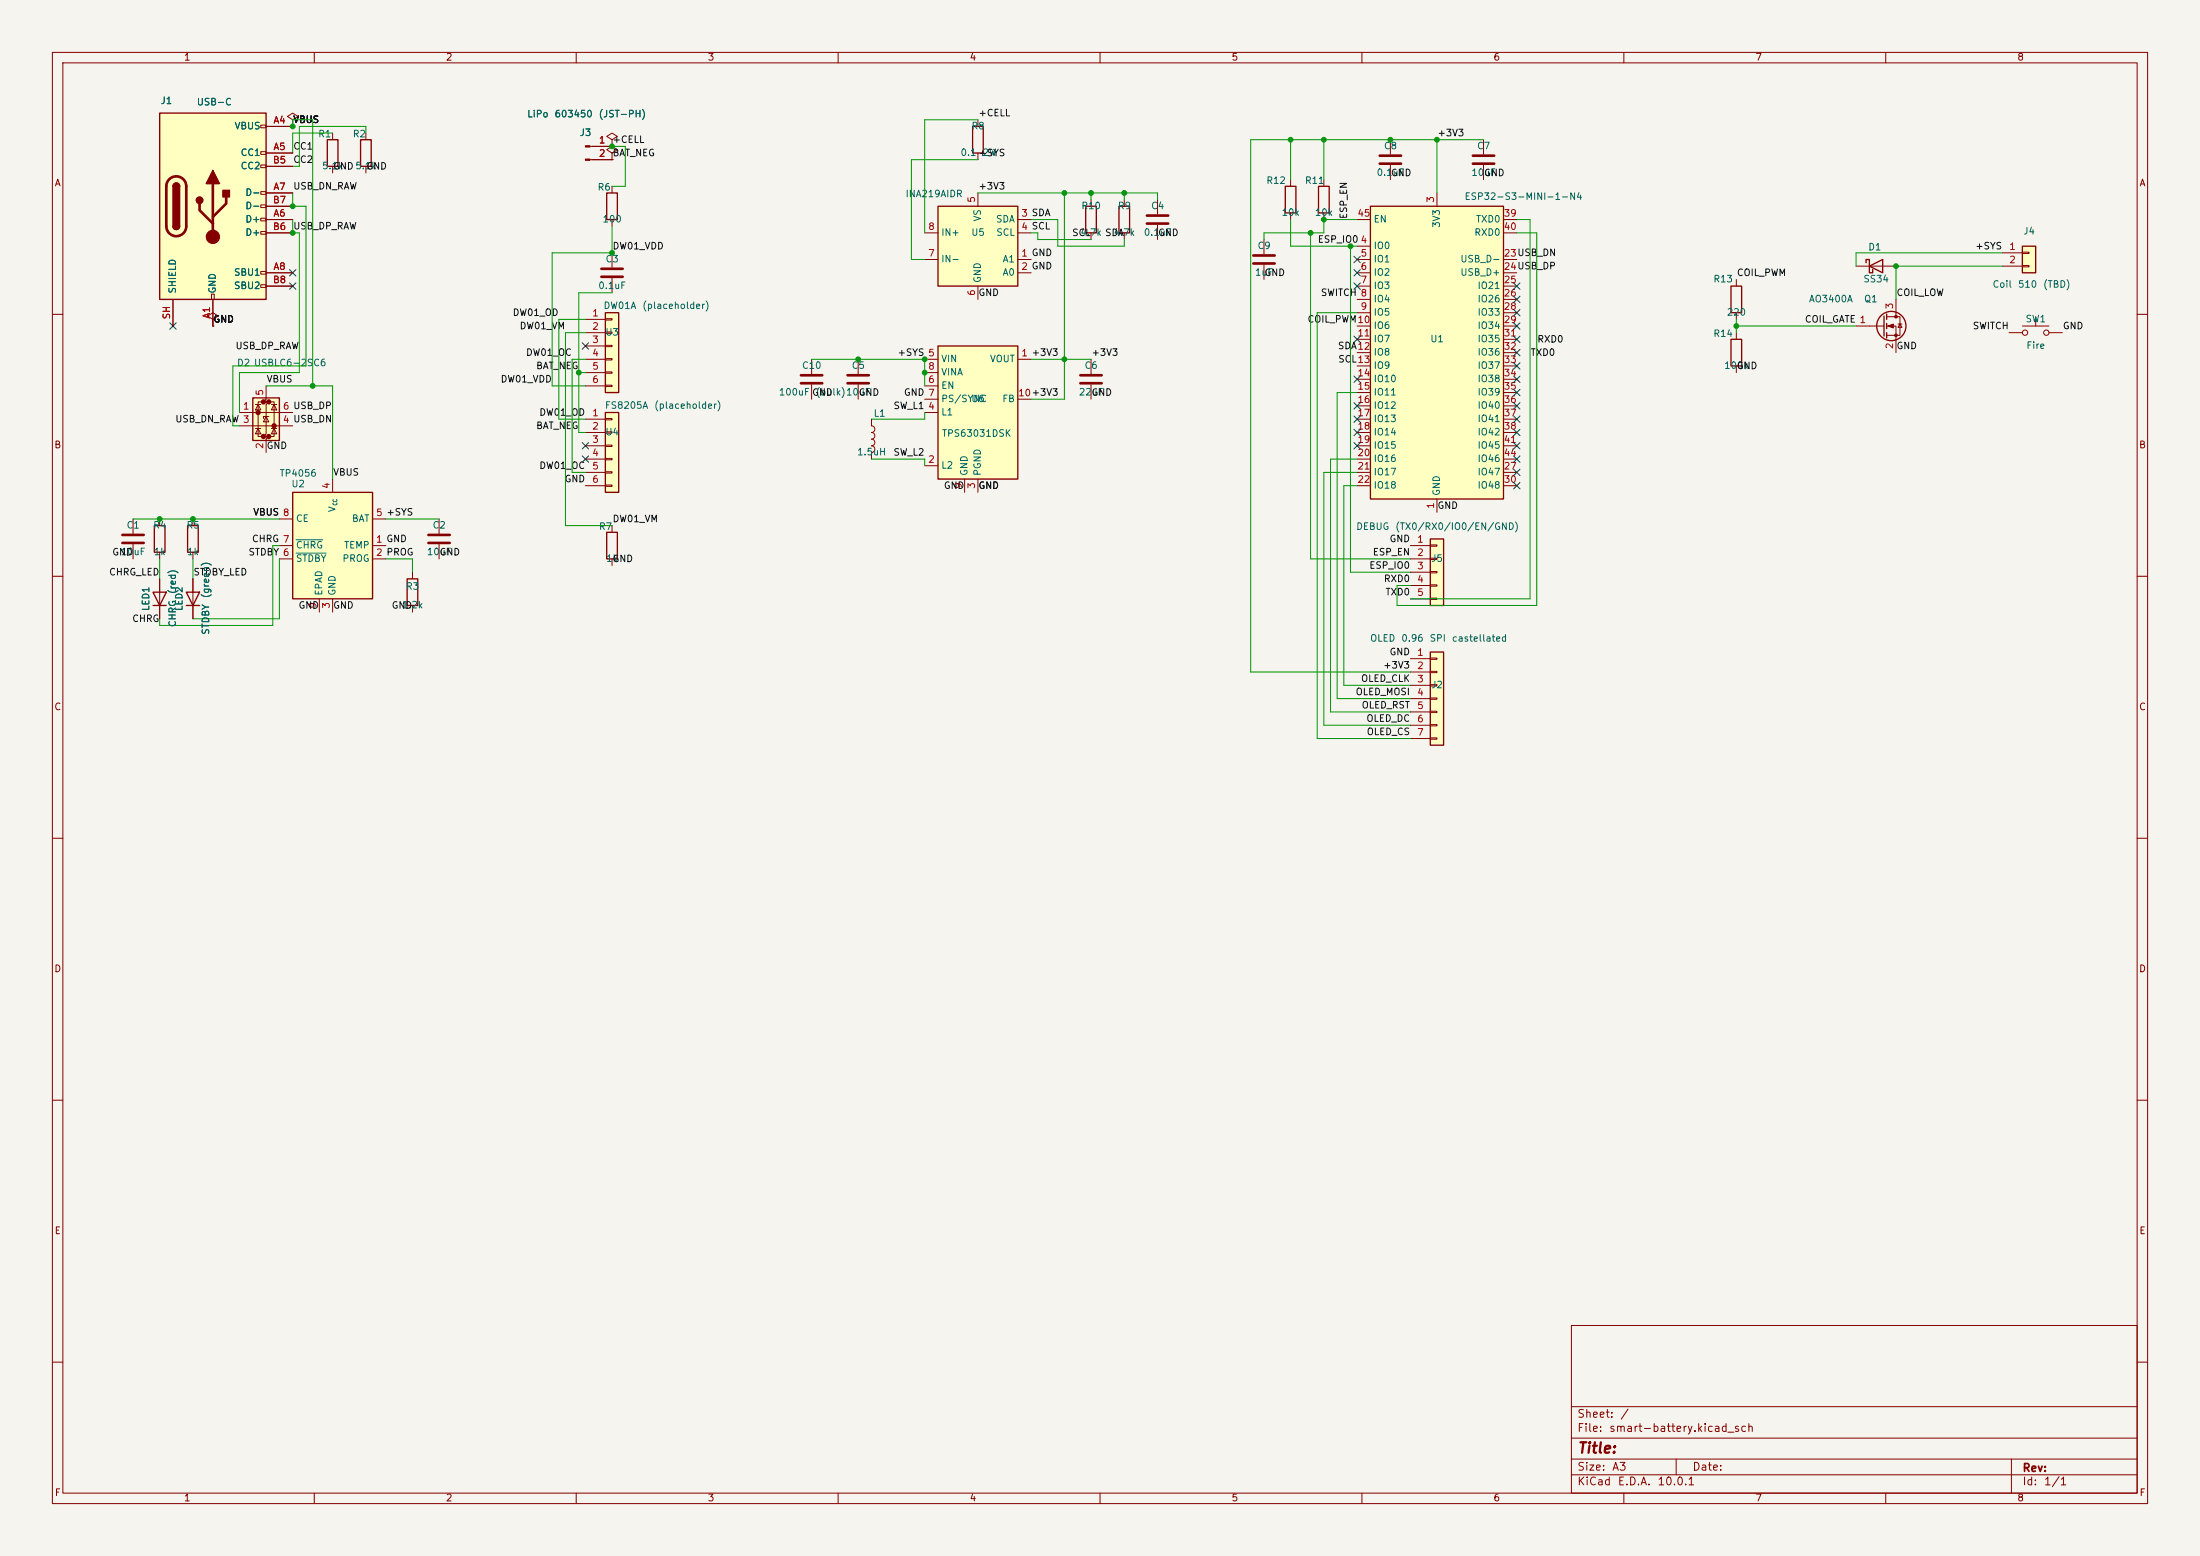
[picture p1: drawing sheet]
<svg xmlns="http://www.w3.org/2000/svg" width="420mm" height="297mm" viewBox="0 0 420 297" stroke-linecap="round" stroke-linejoin="round" font-family="sans-serif">
<path d="M0 0h420v297h-420z" fill="#f5f4ef" stroke="#f5f4ef" stroke-width=".19"/>
<g fill="none" stroke="#840000" stroke-width=".19">
<path d="M10 10h400v277h-400zM12 12h396v273h-396zM60 10v2M110 10v2M160 10v2M210 10v2M260 10v2M310 10v2M360 10v2M221 38.1v2.8M221 42.9v2.8M10 60h2"/>
<path d="M408 60h2M10 110h2M408 110h2M10 160h2M408 160h2M10 210h2M408 210h2M300 253h108v32h-108zM10 260h2M300 278.5h108M300 274.5h108M300 268.5h108"/>
<path d="M320 278.5v3M384 278.5v6.5M408 260h2M60 285v2M110 285v2M160 285v2M210 285v2M260 285v2M300 281.5h108M310 285v2M360 285v2"/>
</g>
<path d="M218.9 41.1h4.1M218.9 42.7h4.1" fill="none" stroke="#840000" stroke-width=".51"/>
<path d="M273 102.9h2.6v12.7h-2.6z" fill="#ffffc2"/>
<path d="M245.4 35.6h2v5h-2zM251.7 35.6h2v5h-2zM273 102.9h2.6v12.7h-2.6z" fill="none" stroke="#840000" stroke-width=".25"/>
<g fill="none" stroke="#840000" stroke-width=".19">
<path d="M246.4 34.3v1.3M252.7 34.3v1.3M241.3 45.7v2.8M241.3 50.5v2.8M246.4 40.6v1.3M252.7 40.6v1.3M269.2 104.1h3.8M269.2 106.7h3.8M269.2 109.2h3.8M269.2 111.8h3.8M269.2 114.3h3.8M273 104h1.3v.3h-1.3z"/>
<path d="M273 106.6h1.3v.2h-1.3zM273 109.1h1.3v.2h-1.3zM273 111.6h1.3v.3h-1.3zM273 114.2h1.3v.2h-1.3z"/>
</g>
<path d="M239.3 48.8h4M239.3 50.3h4" fill="none" stroke="#840000" stroke-width=".51"/>
<path d="M261.6 39.4h25.4v55.9h-25.4z" fill="#ffffc2"/>
<path d="M261.6 39.4h25.4v55.9h-25.4zM330.5 54.6h2v5.1h-2zM330.5 64.8h2v5.1h-2z" fill="none" stroke="#840000" stroke-width=".25"/>
<g fill="none" stroke="#840000" stroke-width=".19">
<path d="M265.4 26.7v2.8M265.4 31.5v2.8M274.3 36.8v2.6M283.2 26.7v2.8M283.2 31.5v2.8M259.1 47h2.5M259.1 49.5h2.5M259.1 52.1h2.5M259.1 54.6h2.5M259.1 57.2h2.5M259.1 59.7h2.5M259.1 41.9h2.5"/>
<path d="M287 49.5h2.6M287 52.1h2.6M287 54.6h2.6M287 57.2h2.6M287 59.7h2.6M287 41.9h2.6M287 44.5h2.6M331.5 53.3v1.3M331.5 59.7v1.3M259.1 62.2h2.5M259.1 64.8h2.5M259.1 67.3h2.5"/>
<path d="M259.1 69.9h2.5M259.1 72.4h2.5M259.1 74.9h2.5M259.1 77.5h2.5M287 62.2h2.6M287 64.8h2.6M287 67.3h2.6M287 69.9h2.6M287 72.4h2.6M287 74.9h2.6M287 77.5h2.6M331.5 63.5v1.3"/>
<path d="M331.5 69.9v1.2M259.1 80h2.5M259.1 82.6h2.5M259.1 85.1h2.5M259.1 87.6h2.5M259.1 90.2h2.5M259.1 92.7h2.5M274.3 95.3v2.5M287 80h2.6M287 82.6h2.6M287 85.1h2.6M287 87.6h2.6"/>
<path d="M287 90.2h2.6M287 92.7h2.6"/>
</g>
<path d="M263.4 29.7h4.1M263.4 31.2h4.1M281.2 29.7h4M281.2 31.2h4" fill="none" stroke="#840000" stroke-width=".51"/>
<path d="M386.1 47h2.5v5.1h-2.5z" fill="#ffffc2"/>
<g fill="none" stroke="#840000" stroke-width=".25">
<path d="M62.5 26.7h2v5.1h-2zM356.2 50.2v-.7h.7v2.6h.6v-.7M356.9 50.8l2.5-1.3v2.6zM360.2 59.9v1.1M386.1 47h2.5v5.1h-2.5zM359.7 60.3v3.8M360.2 61.7v1M360.2 63.5v1M29.2 113h2.5l-1.2 2.6zM29.2 115.6h2.5M29.5 100.3h2v5.1h-2zM35.6 113h2.5l-1.3 2.6z"/>
<path d="M35.6 115.6h2.5M35.8 100.3h2v5.1h-2z"/>
<circle cx="361.1" cy="62.2" r="2.79"/>
</g>
<g fill="none" stroke="#840000" stroke-width=".19">
<path d="M63.5 25.4v1.3M63.5 31.8v1.2M354.3 50.8h7.6M361.9 57.2v3.3M382.3 48.3h3.8M382.3 50.8h3.8M386.1 48.1h1.2v.3h-1.2zM386.1 50.7h1.2v.2h-1.2zM354.3 62.2h5.4M360.2 60.5h2.5v3.5h-2.5M360.2 62.2h1.7v5.1M362.3 61.8h.8"/>
<path d="M362.7 61.8l.4 .7h-.8zM383.5 63.5h2.6M386.1 62.2h5.1M388.6 60.5v1.7M391.2 63.5h2.5M25.4 99.1v2.8M30.5 99.1v1.2M36.8 99.1v1.2M25.4 103.9v2.8M30.5 105.4v1.3M30.5 110.5v7.6M36.8 105.4v1.3"/>
<path d="M36.8 110.5v7.6"/>
<circle cx="386.6" cy="63.5" r=".51"/>
<circle cx="390.7" cy="63.5" r=".51"/>
</g>
<g fill="#840000" stroke="#840000" stroke-width=".19">
<path d="M360.4 62.2l1-.4v.8z"/>
<circle cx="361.9" cy="60.5" r=".25"/>
<circle cx="361.9" cy="64" r=".25"/>
</g>
<path d="M23.4 102.1h4M23.4 103.6h4" fill="none" stroke="#840000" stroke-width=".51"/>
<path d="M48.3 75.9h5v8.2h-5z" fill="#ffffc2"/>
<g fill="#840000" stroke="#840000" stroke-width=".51">
<circle cx="49.3" cy="78.7" r=".25"/>
<circle cx="50.3" cy="76.7" r=".25"/>
<circle cx="50.3" cy="83.3" r=".25"/>
<circle cx="51.3" cy="76.7" r=".25"/>
<circle cx="51.3" cy="83.3" r=".25"/>
<circle cx="52.3" cy="81.3" r=".25"/>
</g>
<g fill="none" stroke="#840000" stroke-width=".19">
<path d="M69.8 25.4v1.3M69.8 31.8v1.2M45.7 78.7h10.2M48.8 77.2h1M49.3 77.2l.5 1h-1zM50.3 76.7h-1v6.6h1M50.8 73.7v2.5l-.5 .5h1l-.5 .5v5.6l-.5 .5h1l-.5 .5v2.6M50.8 79.5l.5 1h-1zM51.3 79.5h-1v.4M51.3 76.7h1v6.6h-1M51.8 77.2h1M52.3 77.2l.5 1h-1z"/>
<path d="M45.7 81.3h10.2M48.8 81.8h1M49.3 81.8l.5 1h-1zM51.8 81.8h1M52.3 81.8l.5 1h-1z"/>
</g>
<path d="M68.8 26.7h2.1v5.1h-2.1zM48.3 75.9h5v8.2h-5z" fill="none" stroke="#840000" stroke-width=".25"/>
<path d="M273 124.5h2.6v17.7h-2.6z" fill="#ffffc2"/>
<path d="M273 124.5h2.6v17.7h-2.6z" fill="none" stroke="#840000" stroke-width=".25"/>
<g fill="none" stroke="#840000" stroke-width=".19">
<path d="M55.9 22.9l1-.7-1-.6-1 .6 1 .7v1.2M55.9 24.1h.1M40.6 61l1.1-.7-1.1-.6-1 .6 1 .7v1.2M40.6 62.2h.1M269.2 125.7h3.8M269.2 128.3h3.8M269.2 130.8h3.8M269.2 133.4h3.8M269.2 135.9h3.8M269.2 138.4h3.8M273 125.6h1.3v.3h-1.3zM273 128.1h1.3v.3h-1.3z"/>
<path d="M273 130.7h1.3v.2h-1.3zM273 133.2h1.3v.3h-1.3zM273 135.8h1.3v.2h-1.3zM273 138.3h1.3v.3h-1.3zM269.2 141h3.8M273 140.8h1.3v.3h-1.3z"/>
</g>
<path d="M55.9 94h15.2v20.3h-15.2z" fill="#ffffc2"/>
<path d="M55.9 94h15.2v20.3h-15.2zM77.7 110.5h2.1v5.1h-2.1z" fill="none" stroke="#840000" stroke-width=".25"/>
<path d="M53.3 99.1h2.6M63.5 91.4v2.6M71.1 99.1h2.6M53.3 104.1h2.6M53.3 106.7h2.6M61 114.3v2.5M63.5 114.3v2.5M71.1 104.1h2.6M71.1 106.7h2.6M78.7 109.2v1.3M78.7 115.6v1.2" fill="none" stroke="#840000" stroke-width=".19"/>
<path d="M56.5 105.6h5.8M56.5 103h5.1" fill="none" stroke="#006464" stroke-width=".19"/>
<path d="M30.5 21.6h20.3v35.6h-20.3z" fill="#ffffc2"/>
<g fill="none" stroke="#840000" stroke-width=".19">
<path d="M49.8 23.9h1v.5h-1zM49.8 29h1v.5h-1zM49.8 31.5h1v.5h-1zM49.8 36.6h1v.5h-1zM49.8 39.1h1v.5h-1zM50.8 24.1h5.1M50.8 29.2h5.1M50.8 36.8h5.1M50.8 31.8h5.1M50.8 39.4h5.1M33 57.2v5M40.4 56.1h.5v1.1h-.5z"/>
<path d="M40.6 57.2v5M49.8 41.7h1v.5h-1zM49.8 44.2h1v.5h-1zM49.8 51.8h1v.5h-1zM49.8 54.4h1v.5h-1zM50.8 41.9h5.1M50.8 52.1h5.1M50.8 44.5h5.1M50.8 54.6h5.1M154.9 68.6v2.8M154.9 73.4v2.8"/>
</g>
<path d="M30.5 21.6h20.3v35.6h-20.3zM33 35.6a.64 .64 0 0 1 .7-.7 .64 .64 0 0 1 .6 .7M33 43.2a.64 .64 0 0 0 .7 .6 .64 .64 0 0 0 .6-.6" fill="none" stroke="#840000" stroke-width=".25"/>
<path d="M32.3 34.2a1.9 1.9 0 0 1 2.1-.4 1.9 1.9 0 0 1 1.2 1.8v7.6a1.91 1.91 0 0 1-1.9 1.9 1.91 1.91 0 0 1-2-1.9l.1-7.8 .1-.6zM38.1 38.9v1.2l2.5 2.6M40.6 35.1v10.1M43.2 37.6v1.3l-2.6 2.5M152.9 71.6h4.1M152.9 73.2h4.1" fill="none" stroke="#840000" stroke-width=".51"/>
<g fill="#840000" stroke="#840000" stroke-width=".25">
<path d="M33 35.6h1.3v7.6h-1.3z"/>
<path d="M33.2 35.1a.64 .64 0 0 1 .7-.1 .64 .64 0 0 1 .4 .6h-1.3z"/>
<path d="M33 43.2h1.3a.64 .64 0 0 1-.6 .6 .64 .64 0 0 1-.7-.6z"/>
<path d="M40.6 32.5l1.3 2.6h-2.5z"/>
<path d="M42.5 36.3h1.3v1.3h-1.3z"/>
<circle cx="38.1" cy="38.2" r=".63"/>
</g>
<circle cx="40.6" cy="45.2" r="1.27" fill="#840000" stroke="#840000" stroke-width=".19"/>
<path d="M179.1 66h15.2v25.4h-15.2z" fill="#ffffc2"/>
<path d="M179.1 66h15.2v25.4h-15.2zM115.8 101.6h2.1v5.1h-2.1z" fill="none" stroke="#840000" stroke-width=".25"/>
<g fill="none" stroke="#840000" stroke-width=".19">
<path d="M163.8 68.6v2.8M163.8 73.4v2.8M176.5 68.6h2.6M176.5 78.7h2.6M176.5 73.7h2.6M176.5 76.2h2.6M176.5 71.1h2.6M194.3 68.6h2.5M194.3 76.2h2.5M208.3 68.6v2.8M208.3 73.4v2.8M83.8 99.1v2.8"/>
<path d="M166.4 80v1.3a.64 .64 0 0 1 .6 .6 .64 .64 0 0 1-.6 .7 .64 .64 0 0 1 .6 .6 .64 .64 0 0 1-.6 .6 .64 .64 0 0 1 .6 .7 .64 .64 0 0 1-.6 .6 .64 .64 0 0 1 .6 .6 .64 .64 0 0 1-.6 .7M166.4 86.4v1.2M176.5 88.9h2.6M184.1 91.4v2.6M186.7 91.4v2.6M83.8 103.9v2.8M116.8 100.3v1.3M116.8 106.7v1.3"/>
</g>
<path d="M161.8 71.6h4.1M161.8 73.2h4.1M206.2 71.6h4.1M206.2 73.2h4.1M81.8 102.1h4.1M81.8 103.6h4.1" fill="none" stroke="#840000" stroke-width=".51"/>
<path d="M115.6 78.7h2.5v15.3h-2.5z" fill="#ffffc2"/>
<path d="M115.6 78.7h2.5v15.3h-2.5z" fill="none" stroke="#840000" stroke-width=".25"/>
<path d="M115.6 79.9h1.2v.2h-1.2zM111.8 80h3.8M111.8 82.6h3.8M111.8 85.1h3.8M111.8 87.6h3.8M111.8 90.2h3.8M111.8 92.7h3.8M115.6 82.4h1.2v.3h-1.2zM115.6 85h1.2v.2h-1.2zM115.6 87.5h1.2v.3h-1.2zM115.6 90h1.2v.3h-1.2zM115.6 92.6h1.2v.2h-1.2z" fill="none" stroke="#840000" stroke-width=".19"/>
<path d="M179.1 39.4h15.2v15.2h-15.2z" fill="#ffffc2"/>
<path d="M179.1 39.4h15.2v15.2h-15.2z" fill="none" stroke="#840000" stroke-width=".25"/>
<g fill="none" stroke="#840000" stroke-width=".19">
<path d="M112.6 27.9h4.2M112.6 30.5h4.2M116.8 29.2l1.1-.6-1.1-.7-1 .7 1 .6v1.3M116.8 30.5h.1M116.8 26.7l1.1-.7-1.1-.6-1 .6 1 .7v1.2M116.8 27.9h.1M186.7 36.8v2.6M116.8 48.3v2.8M116.8 53.1v2.8M176.5 49.5h2.6M176.5 44.5h2.6M186.7 54.6v2.6"/>
<path d="M194.3 49.5h2.5M194.3 52.1h2.5M194.3 41.9h2.5M194.3 44.5h2.5"/>
</g>
<g fill="#840000" stroke="#840000" stroke-width=".19">
<path d="M111.8 27.8h.8v.3h-.8z"/>
<path d="M111.8 30.4h.8v.2h-.8z"/>
</g>
<path d="M114.8 51.3h4.1M114.8 52.8h4.1" fill="none" stroke="#840000" stroke-width=".51"/>
<path d="M115.6 59.7h2.5v15.2h-2.5z" fill="#ffffc2"/>
<path d="M115.8 36.8h2.1v5.1h-2.1zM185.7 24.1h2v5.1h-2zM207.3 39.4h2v5.1h-2zM213.6 39.4h2v5.1h-2zM115.6 59.7h2.5v15.2h-2.5z" fill="none" stroke="#840000" stroke-width=".25"/>
<g fill="none" stroke="#840000" stroke-width=".19">
<path d="M50.8 24.1h5.1M50.8 29.2h5.1M50.8 36.8h5.1M50.8 31.8h5.1M50.8 39.4h5.1M55.9 24.1h.1M113 27.9h3.8M113 30.5h3.8M116.8 27.9h.1M116.8 30.5h.1M116.8 35.6v1.2M186.7 22.9v1.2"/>
<path d="M186.7 29.2v1.3M208.3 38.1v1.3M214.6 38.1v1.3M33 57.2v5M40.6 57.2v5M50.8 41.9h5.1M50.8 52.1h5.1M50.8 44.5h5.1M50.8 54.6h5.1M116.8 41.9v1.3M208.3 44.5v1.2M214.6 44.5v1.2"/>
<path d="M40.6 62.2h.1M111.8 61h3.8M111.8 63.5h3.8M111.8 66h3.8M111.8 68.6h3.8M111.8 71.1h3.8M111.8 73.7h3.8M115.6 60.8h1.2v.3h-1.2zM115.6 63.4h1.2v.2h-1.2zM115.6 65.9h1.2v.3h-1.2zM115.6 68.5h1.2v.2h-1.2zM115.6 71h1.2v.2h-1.2z"/>
<path d="M115.6 73.5h1.2v.3h-1.2zM30.5 110.5v2.5M30.5 115.6v2.5M36.8 110.5v2.5M36.8 115.6v2.5"/>
</g>
<g fill="none" stroke="#009600" stroke-width=".19">
<path d="M55.9 24.1v-1.2h3.8v50.8M55.9 36.8v2.6h2.5v30.5h-14v11.4h1.3M63.5 25.4h-7.6v3.8M69.8 25.4v-1.3h-12.7v7.7h-1.2M116.8 27.9h2.6v7.7h-2.6M186.7 22.9h-10.2v21.6M186.7 36.8h34.3v1.3M186.7 30.5h-12.7v19h2.5M203.2 36.8v39.4h-6.4M208.3 36.8v1.3M214.6 36.8v1.3M246.4 26.7v7.6"/>
<path d="M252.7 26.7v7.6M274.3 26.7v10.1M283.2 26.7h-44.4v101.6h30.4M55.9 41.9v2.6h1.2v26.6h-11.4v7.6M116.8 43.2v5.1h-11.4v25.4h6.4M116.8 55.9h-6.3v26.7h1.3M196.8 44.5h1.3v1.2h10.2M196.8 41.9h5.1v5.1h12.7v-1.3M246.4 41.9v5.1h12.7M250.2 44.5v62.2h19M257.8 47v62.2h11.4M259.1 41.9h-6.4v2.6h-11.4v1.2"/>
<path d="M259.1 59.7h-7.6v81.3h17.7M289.6 44.5h3.8v71.1h-26.7v-3.8h2.5M289.6 41.9h2.5v72.4h-22.9M382.3 48.3h-28v2.5M382.3 50.8h-20.4v6.4M50.8 73.7h12.7v17.7M110.5 71.1h1.3M111.8 68.6h-2.6v21.6h2.6M111.8 61h-5.1v19h5.1M111.8 63.5h-3.9v36.8h8.9M154.9 68.6h21.6v5.1M176.5 78.7v1.3h-10.1"/>
<path d="M196.8 68.6h11.5M259.1 74.9h-3.8v58.5h13.9M331.5 62.2h22.8M331.5 61v2.5M25.4 99.1h27.9M73.7 99.1h10.1M166.4 87.6h10.1v1.3M259.1 87.6h-5.1v48.3h15.2M259.1 90.2h-6.4v48.2h16.5M259.1 92.7h-2.6v38.1h12.7M30.5 106.7v3.8M36.8 106.7v3.8"/>
<path d="M53.3 104.1h-1.2v15.3h-21.6v-1.3M53.3 106.7v11.4h-16.5M73.7 106.7h5v2.5"/>
</g>
<g fill="none" stroke="#000084" stroke-width=".19">
<path d="M55.3 51.5l1.2 1.2M55.3 54l1.2 1.2M56.5 51.5l-1.2 1.2M56.5 54l-1.2 1.2M258.5 54l1.2 1.2M258.5 51.5l1.2 1.2M258.5 48.9l1.2 1.2M259.7 54l-1.2 1.2M259.7 51.5l-1.2 1.2M259.7 48.9l-1.2 1.2M289 54l1.2 1.2M289 56.5l1.2 1.3"/>
<path d="M289 59.1l1.2 1.2M290.2 54l-1.2 1.2M290.2 56.5l-1.2 1.3M290.2 59.1l-1.2 1.2M32.4 61.6l1.2 1.2M33.6 61.6l-1.2 1.2M111.2 65.4l1.2 1.2M112.4 65.4l-1.2 1.2M258.5 76.9l1.2 1.2M258.5 79.4l1.2 1.2M258.5 71.8l1.2 1.2M258.5 64.2l1.2 1.2"/>
<path d="M259.7 76.9l-1.2 1.2M259.7 79.4l-1.2 1.2M259.7 71.8l-1.2 1.2M259.7 64.2l-1.2 1.2M289 69.2l1.2 1.3M289 61.6l1.2 1.2M289 71.8l1.2 1.2M289 79.4l1.2 1.2M289 64.2l1.2 1.2M289 66.7l1.2 1.2M289 74.3l1.2 1.2M289 76.9l1.2 1.2"/>
<path d="M290.2 69.2l-1.2 1.3M290.2 61.6l-1.2 1.2M290.2 71.8l-1.2 1.2M290.2 79.4l-1.2 1.2M290.2 64.2l-1.2 1.2M290.2 66.7l-1.2 1.2M290.2 74.3l-1.2 1.2M290.2 76.9l-1.2 1.2M111.2 84.5l1.2 1.2M111.2 87l1.2 1.2M112.4 84.5l-1.2 1.2M112.4 87l-1.2 1.2"/>
<path d="M258.5 81.9l1.2 1.3M258.5 84.5l1.2 1.2M259.7 81.9l-1.2 1.3M259.7 84.5l-1.2 1.2M289 87l1.2 1.2M289 89.6l1.2 1.2M289 84.5l1.2 1.2M289 92.1l1.2 1.2M289 81.9l1.2 1.3M290.2 87l-1.2 1.2M290.2 89.6l-1.2 1.2M290.2 84.5l-1.2 1.2"/>
<path d="M290.2 92.1l-1.2 1.2M290.2 81.9l-1.2 1.3"/>
</g>
<g fill="#009600" stroke="#009600" stroke-width=".19">
<circle cx="59.7" cy="73.7" r=".46"/>
<circle cx="203.2" cy="36.8" r=".46"/>
<circle cx="214.6" cy="36.8" r=".46"/>
<circle cx="208.3" cy="36.8" r=".46"/>
<circle cx="176.5" cy="68.6" r=".46"/>
<circle cx="110.5" cy="71.1" r=".46"/>
<circle cx="116.8" cy="48.3" r=".46"/>
<circle cx="116.8" cy="27.9" r=".46"/>
<circle cx="203.2" cy="68.6" r=".46"/>
<circle cx="176.5" cy="71.1" r=".46"/>
<circle cx="163.8" cy="68.6" r=".46"/>
<circle cx="55.9" cy="39.4" r=".46"/>
<circle cx="55.9" cy="24.1" r=".46"/>
<circle cx="55.9" cy="44.5" r=".46"/>
<circle cx="36.8" cy="99.1" r=".46"/>
<circle cx="30.5" cy="99.1" r=".46"/>
<circle cx="274.3" cy="26.7" r=".46"/>
<circle cx="265.4" cy="26.7" r=".46"/>
<circle cx="361.9" cy="50.8" r=".46"/>
<circle cx="331.5" cy="62.2" r=".46"/>
<circle cx="252.7" cy="41.9" r=".46"/>
<circle cx="252.7" cy="26.7" r=".46"/>
<circle cx="250.2" cy="44.5" r=".46"/>
<circle cx="257.8" cy="47" r=".46"/>
<circle cx="246.4" cy="26.7" r=".46"/>
</g>
<text font-size="2" fill="#840000" x="301" y="277.9">Title:</text>
<g font-size="1.5" fill="#840000">
<text x="301" y="273.7">File:</text>
<text x="301" y="271">Sheet:</text>
<text x="307.1" y="273.7">smart-battery.kicad_sch</text>
<text x="309.2" y="271">/</text>
<text x="301" y="281.1">Size:</text>
<text x="307.6" y="281.1">A3</text>
<text x="323" y="281.1">Date:</text>
<text x="386" y="281.3">Rev:</text>
<text x="301" y="283.9">KiCad</text>
<text x="308.7" y="283.9">E.D.A.</text>
<text x="316.3" y="283.9">10.0.1</text>
<text x="386" y="283.9">Id:</text>
<text x="390.1" y="283.9">1/1</text>
</g>
<g font-size="1.3" fill="#840000">
<text x="35" y="11.9">1</text>
<text x="85" y="11.9">2</text>
<text x="135" y="11.9">3</text>
<text x="185" y="11.9">4</text>
<text x="235" y="11.9">5</text>
<text x="285" y="11.9">6</text>
<text x="335" y="11.9">7</text>
<text x="385" y="11.9">8</text>
<text x="10.3" y="35.9">A</text>
<text x="408.3" y="35.9">A</text>
<text x="10.3" y="85.9">B</text>
<text x="408.2" y="85.9">B</text>
<text x="10.3" y="135.9">C</text>
<text x="408.2" y="135.9">C</text>
<text x="10.3" y="185.9">D</text>
<text x="408.2" y="185.9">D</text>
<text x="10.3" y="235.9">E</text>
<text x="408.3" y="235.9">E</text>
<text x="10.3" y="285.9">F</text>
<text x="35" y="286.9">1</text>
<text x="85" y="286.9">2</text>
<text x="135" y="286.9">3</text>
<text x="185" y="286.9">4</text>
<text x="235" y="286.9">5</text>
<text x="285" y="286.9">6</text>
<text x="335" y="286.9">7</text>
<text x="385" y="286.9">8</text>
<text x="408.3" y="285.9">F</text>
</g>
<g font-size="1.3" fill="#006464">
<text x="30.6" y="20.2">J1</text>
<text x="37.5" y="20.4">USB-C</text>
<text x="100.5" y="22.7">LiPo</text>
<text x="105.8" y="22.7">603450</text>
<text x="114.2" y="22.7">(JST-PH)</text>
<text x="44.7" y="25">VBUS</text>
<text x="60.6" y="26.5">R1</text>
<text x="67.2" y="26.5">R2</text>
<text x="110.6" y="26.3">J3</text>
<text x="185.3" y="25">R8</text>
<text x="264.1" y="28.8">C8</text>
<text x="281.9" y="28.8">C7</text>
<text x="45.8" y="30.1">CC1</text>
<text x="45.8" y="32.6">CC2</text>
<text x="61.4" y="32.6">5.1k</text>
<text x="183.3" y="30.1">0.1+SYS</text>
<text x="187.5" y="30.1">2W</text>
<text x="241.6" y="35.4">R12</text>
<text x="249" y="35.4">R11</text>
<text x="262.7" y="33.9">0.1uF</text>
<text x="280.8" y="33.9">10uF</text>
<text x="46.7" y="37.7">D-</text>
<text x="46.7" y="40.2">D-</text>
<text x="114" y="36.7">R6</text>
<text x="172.8" y="37.9">INA219AIDR</text>
<text x="206.3" y="40.2">R10</text>
<text x="213.3" y="40.2">R9</text>
<text x="219.6" y="40.2">C4</text>
<text x="244.6" y="41.5">10k</text>
<text x="250.9" y="41.5">10k</text>
<text x="279.5" y="38.5">ESP32-S3-MINI-1-N4</text>
<text x="46.7" y="42.8">D+</text>
<text x="46.7" y="45.3">D+</text>
<text x="114.9" y="42.8">100</text>
<text x="179.6" y="45.3">IN+</text>
<text x="185.3" y="45.3">U5</text>
<text x="187.6" y="42.4" transform="rotate(-90 187.6 42.4)">VS</text>
<text x="190" y="42.8">SDA</text>
<text x="190.1" y="45.3">SCL</text>
<text x="206.2" y="45.3">4.7k SDA</text>
<text x="212.5" y="45.3">4.7k</text>
<text x="218.2" y="45.3">0.1uF</text>
<text x="240" y="47.9">C9</text>
<text x="262.1" y="47.9">IO0</text>
<text x="262.1" y="42.8">EN</text>
<text x="275.2" y="43.6" transform="rotate(-90 275.2 43.6)">3V3</text>
<text x="281.3" y="45.3">RXD0</text>
<text x="281.7" y="42.8">TXD0</text>
<text x="386.2" y="45.1">J4</text>
<text x="44.6" y="52.9">SBU1</text>
<text x="115.5" y="50.4">C3</text>
<text x="179.6" y="50.4">IN-</text>
<text x="191.3" y="50.4">A1</text>
<text x="191.3" y="52.9">A0</text>
<text x="239.5" y="52.9">1uF</text>
<text x="262.1" y="50.4">IO1</text>
<text x="262.1" y="52.9">IO2</text>
<text x="278.7" y="50.4">USB_D-</text>
<text x="278.7" y="52.9">USB_D+</text>
<text x="356.5" y="48.1">D1</text>
<text x="33.9" y="56.1" transform="rotate(-90 33.9 56.1)">SHIELD</text>
<text x="41.5" y="56.1" transform="rotate(-90 41.5 56.1)">GND</text>
<text x="44.6" y="55.5">SBU2</text>
<text x="114.1" y="55.5">0.1uF</text>
<text x="115.1" y="59.3">DW01A</text>
<text x="122.5" y="59.3">(placeholder)</text>
<text x="187.6" y="54.1" transform="rotate(-90 187.6 54.1)">GND</text>
<text x="262.1" y="55.5">IO3</text>
<text x="262.1" y="58">IO4</text>
<text x="282" y="55.5">IO21</text>
<text x="282" y="58">IO26</text>
<text x="327" y="54.2">R13</text>
<text x="345.2" y="58">AO3400A</text>
<text x="355.6" y="54.2">SS34</text>
<text x="355.8" y="58">Q1</text>
<text x="380.3" y="55.2">Coil</text>
<text x="385.1" y="55.2">510</text>
<text x="389.9" y="55.2">(TBD)</text>
<text x="115.5" y="64.4">U3</text>
<text x="262.1" y="60.6">IO5</text>
<text x="262.1" y="63.1">IO6</text>
<text x="262.1" y="65.6">IO7</text>
<text x="272.9" y="65.6">U1</text>
<text x="282" y="60.6">IO33</text>
<text x="282" y="63.1">IO34</text>
<text x="282" y="65.6">IO35</text>
<text x="327" y="64.6">R14</text>
<text x="329.6" y="60.6">220</text>
<text x="386.6" y="61.8">SW1</text>
<text x="45.1" y="70.2">D2 USBLC6-2SC6</text>
<text x="153" y="70.7">C10</text>
<text x="162.5" y="70.7">C5</text>
<text x="179.6" y="69.4">VIN</text>
<text x="179.6" y="72">VINA</text>
<text x="188.9" y="69.4">VOUT</text>
<text x="206.9" y="70.7">C6</text>
<text x="262.1" y="68.2">IO8</text>
<text x="262.1" y="70.7">IO9</text>
<text x="282" y="68.2">IO36</text>
<text x="282" y="70.7">IO37</text>
<text x="329" y="70.7">100k</text>
<text x="386.7" y="66.9">Fire</text>
<text x="148.6" y="75.8">100uF GND</text>
<text x="155.6" y="75.8">(bulk)10uF</text>
<text x="179.6" y="74.5">EN</text>
<text x="179.6" y="77.1">PS/SYNC</text>
<text x="185.3" y="77.1">U6</text>
<text x="191.2" y="77.1">FB</text>
<text x="205.9" y="75.8">22uF</text>
<text x="262.1" y="73.3">IO10</text>
<text x="262.1" y="75.8">IO11</text>
<text x="282" y="73.3">IO38</text>
<text x="282" y="75.8">IO39</text>
<text x="115.4" y="78.3">FS8205A</text>
<text x="115.5" y="83.4">U4</text>
<text x="124.8" y="78.3">(placeholder)</text>
<text x="166.7" y="79.9">L1</text>
<text x="179.6" y="79.6">L1</text>
<text x="179.7" y="83.7">TPS63031DSK</text>
<text x="262.1" y="78.3">IO12</text>
<text x="262.1" y="80.9">IO13</text>
<text x="262.1" y="83.4">IO14</text>
<text x="282" y="78.3">IO40</text>
<text x="282" y="80.9">IO41</text>
<text x="282" y="83.4">IO42</text>
<text x="163.5" y="87.2">1.5uH</text>
<text x="179.6" y="89.8">L2</text>
<text x="262.1" y="86">IO15</text>
<text x="262.1" y="88.5">IO16</text>
<text x="282" y="86">IO45</text>
<text x="282" y="88.5">IO46</text>
<text x="53.3" y="91.3">TP4056</text>
<text x="55.5" y="93.3">U2</text>
<text x="185" y="90.9" transform="rotate(-90 185 90.9)">GND</text>
<text x="187.6" y="90.9" transform="rotate(-90 187.6 90.9)">PGND</text>
<text x="262.1" y="91">IO17</text>
<text x="262.1" y="93.6">IO18</text>
<text x="275.2" y="94.7" transform="rotate(-90 275.2 94.7)">GND</text>
<text x="282" y="91">IO47</text>
<text x="282" y="93.6">IO48</text>
<text x="24.1" y="101.2">C1</text>
<text x="29.1" y="101.2">R4</text>
<text x="35.5" y="101.2">R5</text>
<text x="56.4" y="99.9">CE</text>
<text x="64.4" y="97.9" transform="rotate(-90 64.4 97.9)">V</text>
<text x="67.1" y="99.9">BAT</text>
<text x="82.5" y="101.2">C2</text>
<text x="114.2" y="101.4">R7</text>
<text x="258.8" y="101.4">DEBUG</text>
<text x="266.3" y="101.4">(TX0/RX0/IO0/EN/GND)</text>
<text x="23" y="106.3">10uF</text>
<text x="29.3" y="106.3">1k</text>
<text x="35.6" y="106.3">1k</text>
<text x="56.4" y="107.5">STDBY</text>
<text x="56.4" y="105">CHRG</text>
<text x="65.3" y="107.5">PROG</text>
<text x="65.6" y="105">TEMP</text>
<text x="81.4" y="106.3">10uF</text>
<text x="115.6" y="107.5">1k</text>
<text x="273.1" y="107.5">J5</text>
<text x="33.9" y="113.5" transform="rotate(-90 33.9 113.5)">(red)</text>
<text x="61.8" y="113.8" transform="rotate(-90 61.8 113.8)">EPAD</text>
<text x="64.4" y="113.8" transform="rotate(-90 64.4 113.8)">GND</text>
<text x="77.4" y="112.9">R3</text>
<text x="28.8" y="116.7" transform="rotate(-90 28.8 116.7)">LED1</text>
<text x="33.9" y="119.8" transform="rotate(-90 33.9 119.8)">CHRG</text>
<text x="35.2" y="116.7" transform="rotate(-90 35.2 116.7)">LED2</text>
<text x="40.2" y="114.3" transform="rotate(-90 40.2 114.3)">(green)</text>
<text x="76.6" y="116.4">1.2k</text>
<text x="40.2" y="121.3" transform="rotate(-90 40.2 121.3)">STDBY</text>
<text x="261.5" y="122.8">OLED</text>
<text x="267.4" y="122.8">0.96</text>
<text x="272.8" y="122.8">SPI</text>
<text x="277.1" y="122.8">castellated</text>
<text x="273.1" y="131.7">J2</text>
</g>
<g font-size="1.3" fill="#a90000">
<text x="52.1" y="23.9">A4</text>
<text x="52.1" y="29">A5</text>
<text x="114.2" y="27.7">1</text>
<text x="52" y="31.5">B5</text>
<text x="114.2" y="30.2">2</text>
<text x="52" y="39.1">B7</text>
<text x="52.1" y="41.7">A6</text>
<text x="52.1" y="36.6">A7</text>
<text x="186.4" y="38.8" transform="rotate(-90 186.4 38.8)">5</text>
<text x="194.9" y="41.7">3 SDA</text>
<text x="259" y="41.7">45</text>
<text x="274.1" y="38.8" transform="rotate(-90 274.1 38.8)">3</text>
<text x="287" y="41.7">39</text>
<text x="52" y="44.2">B6</text>
<text x="177.1" y="44.2">8</text>
<text x="194.9" y="44.2">4 SCL</text>
<text x="259.6" y="46.7">4</text>
<text x="287" y="44.2">40</text>
<text x="52.1" y="51.8">A8</text>
<text x="177.1" y="49.3">7</text>
<text x="194.9" y="49.3">1 GND</text>
<text x="194.9" y="51.8">2 GND</text>
<text x="259.6" y="49.3">5</text>
<text x="259.6" y="51.8">6</text>
<text x="287" y="49.3">23USB_DN</text>
<text x="287" y="51.8">24USB_DP</text>
<text x="383.5" y="48">1</text>
<text x="383.5" y="50.5">2</text>
<text x="52" y="54.4">B8</text>
<text x="186.4" y="56.6" transform="rotate(-90 186.4 56.6)">6</text>
<text x="259.6" y="54.4">7</text>
<text x="259.6" y="59.4">9</text>
<text x="287" y="54.4">25</text>
<text x="287" y="56.9">26</text>
<text x="287" y="59.4">28</text>
<text x="361.7" y="59.1" transform="rotate(-90 361.7 59.1)">3</text>
<text x="32.8" y="61.1" transform="rotate(-90 32.8 61.1)">SH</text>
<text x="40.4" y="60.9" transform="rotate(-90 40.4 60.9)">A1</text>
<text x="113" y="60.7">1</text>
<text x="113" y="63.2">2</text>
<text x="113" y="65.8">3</text>
<text x="259" y="64.5">11</text>
<text x="287" y="62">29</text>
<text x="287" y="64.5">31</text>
<text x="113" y="68.3">4</text>
<text x="113" y="70.9">5</text>
<text x="177.1" y="70.9">8</text>
<text x="194.9" y="68.3">1 +3V3</text>
<text x="287" y="67.1">32</text>
<text x="287" y="69.6">33</text>
<text x="361.7" y="66.7" transform="rotate(-90 361.7 66.7)">2</text>
<text x="50.5" y="75.6" transform="rotate(-90 50.5 75.6)">5</text>
<text x="113" y="73.4">6</text>
<text x="177.1" y="73.4">6</text>
<text x="194.3" y="75.9">10+3V3</text>
<text x="259" y="72.1">14</text>
<text x="259" y="74.7">15</text>
<text x="259" y="77.2">16</text>
<text x="287" y="72.1">34</text>
<text x="287" y="74.7">35</text>
<text x="287" y="77.2">36</text>
<text x="46.3" y="78.5">1</text>
<text x="53.9" y="81">4 USB_DN</text>
<text x="53.9" y="78.5">6 USB_DP</text>
<text x="113" y="79.8">1</text>
<text x="113" y="82.3">2</text>
<text x="177.1" y="78.5">4</text>
<text x="259" y="79.8">17</text>
<text x="259" y="82.3">18</text>
<text x="287" y="79.8">37</text>
<text x="287" y="82.3">38</text>
<text x="50.5" y="85.8" transform="rotate(-90 50.5 85.8)">2</text>
<text x="113" y="84.8">3</text>
<text x="113" y="87.4">4</text>
<text x="113" y="89.9">5</text>
<text x="177.1" y="88.6">2</text>
<text x="259" y="84.8">19</text>
<text x="259" y="87.4">20</text>
<text x="259" y="89.9">21</text>
<text x="287" y="89.9">27</text>
<text x="287" y="84.8">41</text>
<text x="287" y="87.4">44</text>
<text x="63.2" y="93.4" transform="rotate(-90 63.2 93.4)">4</text>
<text x="113" y="92.5">6</text>
<text x="183.9" y="93.4" transform="rotate(-90 183.9 93.4)">9</text>
<text x="186.4" y="93.4" transform="rotate(-90 186.4 93.4)">3</text>
<text x="259" y="92.5">22</text>
<text x="287" y="92.5">30</text>
<text x="71.7" y="98.8">5 +SYS</text>
<text x="274.1" y="97.2" transform="rotate(-90 274.1 97.2)">1</text>
<text x="71.7" y="103.9">1 GND</text>
<text x="71.7" y="106.4">2 PROG</text>
<text x="270.4" y="103.9">1</text>
<text x="270.4" y="106.4">2</text>
<text x="270.4" y="109">3</text>
<text x="270.4" y="111.5">4</text>
<text x="60.7" y="116.3" transform="rotate(-90 60.7 116.3)">9</text>
<text x="63.2" y="116.3" transform="rotate(-90 63.2 116.3)">3</text>
<text x="270.4" y="114">5</text>
<text x="270.4" y="125.5">1</text>
<text x="270.4" y="128">2</text>
<text x="270.4" y="130.6">3</text>
<text x="270.4" y="133.1">4</text>
<text x="270.4" y="135.6">5</text>
<text x="270.4" y="138.2">6</text>
<text x="270.4" y="140.7">7</text>
</g>
<g font-size="1.3" fill="#0f0f0f">
<text x="55.9" y="23.8">VBUS</text>
<text x="186.7" y="22.5">+CELL</text>
<text x="55.9" y="28.9">CC1</text>
<text x="116.8" y="27.6">+CELL</text>
<text x="274.3" y="26.3">+3V3</text>
<text x="55.9" y="31.4">CC2</text>
<text x="63.5" y="32.7">GND5.1k</text>
<text x="69.8" y="32.7">GND</text>
<text x="116.8" y="30.1">BAT_NEG</text>
<text x="265.4" y="33.9">GND</text>
<text x="283.2" y="33.9">GND</text>
<text x="55.9" y="36.5">USB_DN_RAW</text>
<text x="186.7" y="36.5">+3V3</text>
<text x="257.5" y="41.9" transform="rotate(-90 257.5 41.9)">ESP_EN</text>
<text x="55.9" y="44.1">USB_DP_RAW</text>
<text x="116.8" y="47.9">DW01_VDD</text>
<text x="204.6" y="45.4">SCL</text>
<text x="221" y="45.4">GND</text>
<text x="251.5" y="46.6">ESP_IO0</text>
<text x="377" y="47.9">+SYS</text>
<text x="241.3" y="53">GND</text>
<text x="331.5" y="53">COIL_PWM</text>
<text x="186.7" y="56.8">GND</text>
<text x="252" y="56.8">SWITCH 8</text>
<text x="361.9" y="56.8">COIL_LOW</text>
<text x="40.6" y="61.9">GND</text>
<text x="97.8" y="60.6">DW01_OD</text>
<text x="99.1" y="63.2">DW01_VM</text>
<text x="249.5" y="61.9">COIL_PWM10</text>
<text x="293.4" y="65.7">RXD0</text>
<text x="344.5" y="61.9">COIL_GATE 1</text>
<text x="376.5" y="63.2">SWITCH</text>
<text x="393.7" y="63.2">GND</text>
<text x="44.9" y="67">USB_DP_RAW</text>
<text x="100.3" y="68.2">DW01_OC</text>
<text x="102.2" y="70.8">BAT_NEG</text>
<text x="171.2" y="68.2">+SYS 5</text>
<text x="208.3" y="68.2">+3V3</text>
<text x="255.3" y="67">SDA12</text>
<text x="255.4" y="69.5">SCL13</text>
<text x="292.1" y="68.2">TXD0</text>
<text x="331.5" y="70.8">GND</text>
<text x="361.9" y="67">GND</text>
<text x="50.8" y="73.3">VBUS</text>
<text x="95.5" y="73.3">DW01_VDD</text>
<text x="163.8" y="75.9">GND</text>
<text x="172.5" y="75.9">GND 7</text>
<text x="208.3" y="75.9">GND</text>
<text x="33.4" y="80.9">USB_DN_RAW 3</text>
<text x="102.2" y="82.2">BAT_NEG</text>
<text x="102.8" y="79.7">DW01_OD</text>
<text x="170.5" y="78.4">SW_L1</text>
<text x="50.8" y="86">GND</text>
<text x="102.8" y="89.8">DW01_OC</text>
<text x="170.5" y="87.3">SW_L2</text>
<text x="63.5" y="91.1">VBUS</text>
<text x="107.7" y="92.4">GND</text>
<text x="180.1" y="93.6">GND</text>
<text x="186.7" y="93.6">GND</text>
<text x="48.2" y="98.7">VBUS 8</text>
<text x="116.8" y="100">DW01_VM</text>
<text x="274.3" y="97.4">GND</text>
<text x="21.3" y="106.3">GND</text>
<text x="47.3" y="106.3">STDBY 6</text>
<text x="48" y="103.8">CHRG 7</text>
<text x="83.8" y="106.3">GND</text>
<text x="116.8" y="107.6">GND</text>
<text x="262" y="106.3">ESP_EN</text>
<text x="265.2" y="103.8">GND</text>
<text x="20.7" y="110.1">CHRG_LED</text>
<text x="36.8" y="110.1">STDBY_LED</text>
<text x="261.3" y="108.9">ESP_IO0</text>
<text x="264.1" y="111.4">RXD0</text>
<text x="264.4" y="114">TXD0</text>
<text x="25.1" y="119">CHRG</text>
<text x="56.9" y="116.5">GND</text>
<text x="63.5" y="116.5">GND</text>
<text x="74.7" y="116.5">GND</text>
<text x="265.2" y="125.4">GND</text>
<text x="259.7" y="130.5">OLED_CLK</text>
<text x="264" y="127.9">+3V3</text>
<text x="258.7" y="133">OLED_MOSI</text>
<text x="259.8" y="135.5">OLED_RST</text>
<text x="260.8" y="138.1">OLED_DC</text>
<text x="260.8" y="140.6">OLED_CS</text>
</g>
<text font-size=".8" fill="#006464" x="64.6" y="96.6" transform="rotate(-90 64.6 96.6)">CC</text>
</svg>
